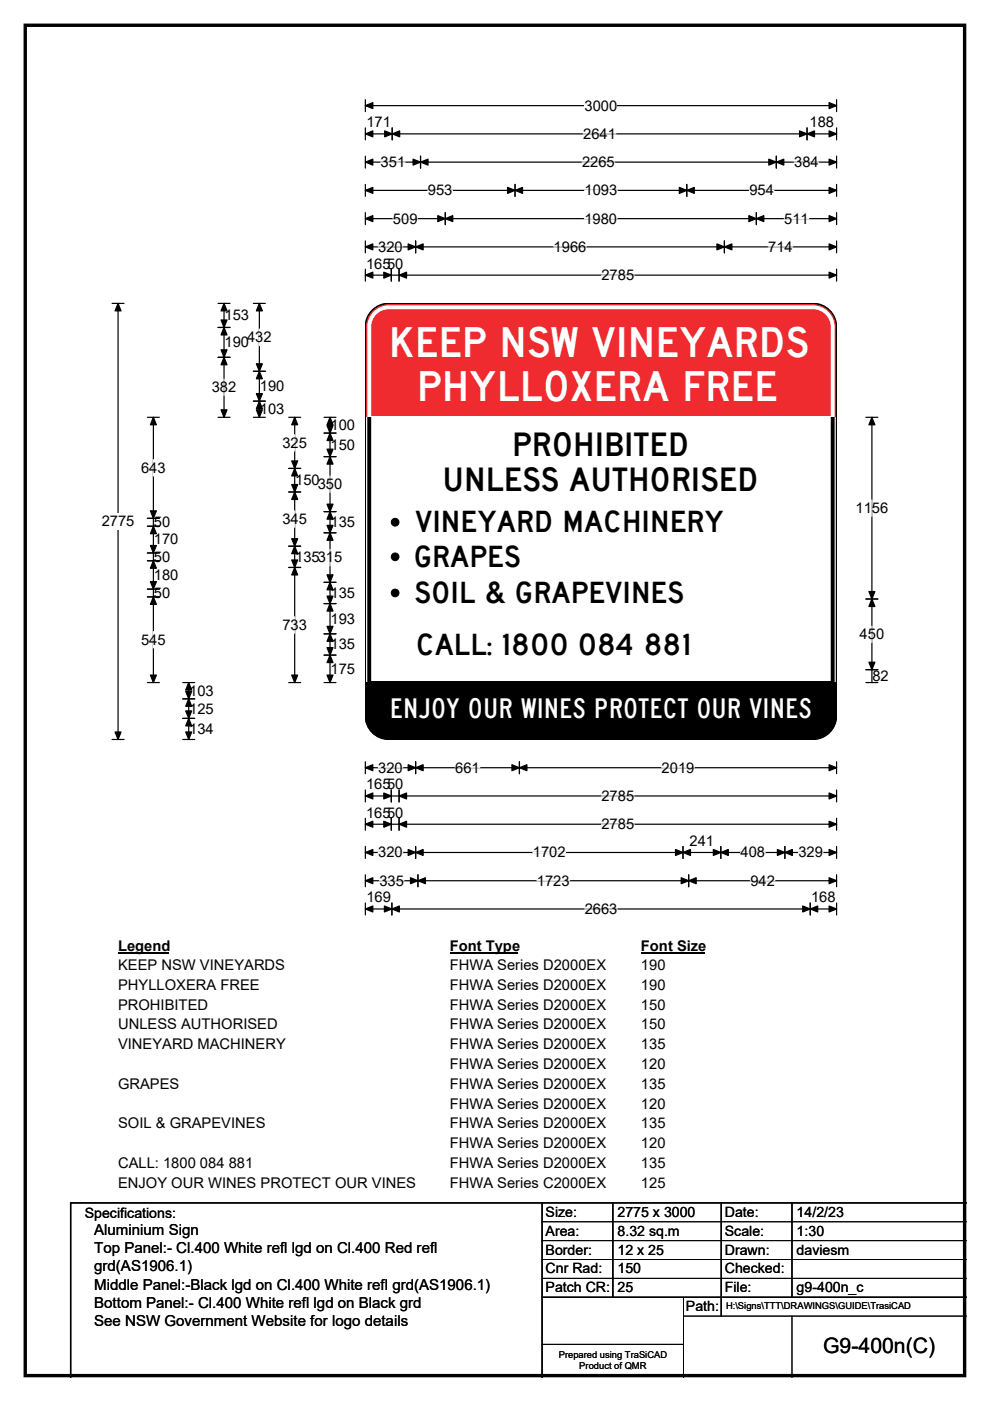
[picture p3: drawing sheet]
<svg xmlns="http://www.w3.org/2000/svg" width="210mm" height="297mm" viewBox="0 0 210 297" stroke-linecap="round" stroke-linejoin="round" font-family="sans-serif">
<path d="M5.4 5.4h199.2v286.3h-199.2z" fill="none" stroke="#000" stroke-width=".72"/>
<path d="M77.5 22.4h99.9M77.5 21.1v2.6M177.4 21.1v2.6" fill="none" stroke="#000" stroke-width=".25"/>
<path d="M77.5 22.4l1.6-.6v1.2zM175.9 21.8l1.5 .6-1.5 .6z" fill="#000" stroke="#000" stroke-width=".25"/>
<path d="M124 20.7h6.9v3.5h-6.9z" fill="#fff"/>
<g fill="none" stroke="#000" stroke-width=".25">
<path d="M77.5 28.4h99.9M77.5 27.1v2.6M77.5 33.1v2.5M77.5 39.1v2.5M77.5 34.4h99.9M83.2 27.1v2.6M89.2 33.1v2.5M109.2 39.1v2.5M145.7 39.1v2.5M164.7 33.1v2.5M171.2 27.1v2.6M177.4 33.1v2.5"/>
<path d="M177.4 27.1v2.6M177.4 39.1v2.5M77.5 45.1v2.5M77.5 51.1v2.5M77.5 57.1v2.5M77.5 40.4h99.9M77.5 46.4h99.9M77.5 52.3h99.9M77.5 58.3h99.9M83 57.1v2.5M84.6 57.1v2.5M88.2 51.1v2.5"/>
<path d="M94.4 45.1v2.5M153.6 51.1v2.5M160.4 45.1v2.5M177.4 45.1v2.5M177.4 51.1v2.5M177.4 57.1v2.5M23.8 64.3h2.5M25 64.3v92.5M23.8 156.8h2.5M77.5 161.5v2.5M77.5 167.5v2.5M77.5 173.5v2.5"/>
<path d="M77.5 179.5v2.5M77.5 162.8h99.9M77.5 168.8h99.9M77.5 174.8h99.9M83 167.5v2.5M83 173.5v2.5M84.6 167.5v2.5M84.6 173.5v2.5M88.2 161.5v2.5M88.2 179.5v2.5M110.2 161.5v2.5M144.9 179.5v2.5"/>
<path d="M152.9 179.5v2.5M166.5 179.5v2.5M177.4 161.5v2.5M177.4 179.5v2.5M177.4 167.5v2.5M177.4 173.5v2.5M77.5 185.5v2.5M77.5 191.5v2.5M77.5 180.7h99.9M77.5 186.7h99.9M77.5 192.7h99.9M83.1 191.5v2.5"/>
<path d="M88.6 185.5v2.5M146.1 185.5v2.5M171.9 191.5v2.5M177.4 185.5v2.5M177.4 191.5v2.5"/>
</g>
<g fill="#000" stroke="#000" stroke-width=".25">
<path d="M77.5 28.4l1.6-.7v1.3zM77.5 34.4l1.6-.7v1.3zM83.2 28.4l1.6-.7v1.3zM81.6 27.7l1.6 .7-1.6 .6zM89.2 34.4l1.6-.7v1.3zM87.6 33.7l1.6 .7-1.6 .6zM163.1 33.7l1.6 .7-1.6 .6zM164.7 34.4l1.5-.7v1.3zM169.6 27.7l1.6 .7-1.6 .6zM171.2 28.4l1.6-.7v1.3zM175.9 27.7l1.5 .7-1.5 .6zM175.9 33.7l1.5 .7-1.5 .6z"/>
<path d="M77.5 40.4l1.6-.7v1.3zM77.5 46.4l1.6-.7v1.3zM77.5 52.3l1.6-.6v1.3zM77.5 58.3l1.6-.6v1.3zM81.4 57.7l1.6 .6-1.6 .7zM84.6 58.3l1.6-.6v1.3zM88.2 52.3l1.5-.6v1.3zM86.6 51.7l1.6 .6-1.6 .7zM94.4 46.4l1.6-.7v1.3zM92.9 45.7l1.5 .7-1.5 .6zM109.2 40.4l1.6-.7v1.3zM107.7 39.7l1.5 .7-1.5 .6z"/>
<path d="M144.1 39.7l1.6 .7-1.6 .6zM145.7 40.4l1.6-.7v1.3zM152.1 51.7l1.5 .6-1.5 .7zM153.6 52.3l1.6-.6v1.3zM158.8 45.7l1.6 .7-1.6 .6zM160.4 46.4l1.6-.7v1.3zM175.9 39.7l1.5 .7-1.5 .6zM175.9 45.7l1.5 .7-1.5 .6zM175.9 51.7l1.5 .6-1.5 .7zM175.9 57.7l1.5 .6-1.5 .7zM25 64.3l.7 1.6h-1.3zM24.4 155.2h1.3l-.7 1.6z"/>
<path d="M77.5 162.8l1.6-.7v1.3zM77.5 168.8l1.6-.7v1.3zM77.5 174.8l1.6-.7v1.3zM81.4 168.1l1.6 .7-1.6 .6zM81.4 174.1l1.6 .7-1.6 .6zM84.6 168.8l1.6-.7v1.3zM84.6 174.8l1.6-.7v1.3zM88.2 162.8l1.5-.7v1.3zM86.6 162.1l1.6 .7-1.6 .6zM108.6 162.1l1.6 .7-1.6 .6zM110.2 162.8l1.6-.7v1.3zM175.9 162.1l1.5 .7-1.5 .6z"/>
<path d="M175.9 168.1l1.5 .7-1.5 .6zM175.9 174.1l1.5 .7-1.5 .6zM77.5 180.7l1.6-.6v1.3zM77.5 186.7l1.6-.6v1.3zM77.5 192.7l1.6-.6v1.3zM83.1 192.7l1.6-.6v1.3zM81.5 192.1l1.6 .6-1.6 .7zM88.2 180.7l1.5-.6v1.3zM86.6 180.1l1.6 .6-1.6 .7zM88.6 186.7l1.6-.6v1.3zM87.1 186.1l1.5 .6-1.5 .7zM143.3 180.1l1.6 .6-1.6 .7z"/>
<path d="M144.9 180.7l1.6-.6v1.3zM144.5 186.1l1.6 .6-1.6 .7zM146.1 186.7l1.6-.6v1.3zM151.3 180.1l1.6 .6-1.6 .7zM152.9 180.7l1.6-.6v1.3zM164.9 180.1l1.6 .6-1.6 .7zM166.5 180.7l1.6-.6v1.3zM170.3 192.1l1.6 .6-1.6 .7zM171.9 192.7l1.5-.6v1.3zM175.9 180.1l1.5 .6-1.5 .7zM175.9 186.1l1.5 .6-1.5 .7zM175.9 192.1l1.5 .6-1.5 .7z"/>
</g>
<g fill="none" stroke="#fff" stroke-width=".25">
<path d="M80.7 34.4h5.2M123.4 34.4h7M123.7 28.4h6.9M168.4 34.4h5.3M80.2 52.3h5.2M83.4 46.4h5.2M90.8 40.4h5.2M117.4 52.3h7M124 46.4h6.9M124 40.4h6.9M127.6 58.3h6.9M159 40.4h5.2"/>
<path d="M162.9 52.3h5.2M166.3 46.4h5.2M80.2 162.8h5.2M96.6 162.8h5.2M127.6 168.8h6.9M127.6 174.8h6.9M140.3 162.8h7M80.2 180.7h5.2M80.5 186.7h5.2M113 180.7h7M113.9 186.7h6.9M124 192.7h7"/>
<path d="M157.1 180.7h5.2M159.2 186.7h5.2M169.4 180.7h5.2"/>
</g>
<path d="M21.6 108.8h6.9v3.5h-6.9z" fill="#fff"/>
<g fill="none" stroke="#000" stroke-width=".25">
<path d="M46.2 69.4h2.6M46.2 75.8h2.6M46.2 64.3h2.6M47.5 64.3v24.2M53.7 64.3h2.6M53.7 78.7h2.6M55 64.3v24.2M31.3 88.5h2.5M32.5 88.5v56.2M46.2 88.5h2.6M53.7 88.5h2.6M53.7 85h2.6"/>
<path d="M61.2 88.5h2.6M61.2 99.3h2.6M62.5 88.5v56.2M68.7 88.5h2.6M68.7 91.8h2.6M68.7 96.8h2.6M70 88.5v56.2M183.7 88.5h2.5M184.9 88.5v56.2M31.3 109.9h2.5M31.3 111.6h2.5M31.3 117.2h2.5"/>
<path d="M31.3 118.9h2.5M61.2 104.3h2.6M61.2 115.8h2.6M68.7 108.5h2.6M68.7 113h2.6M31.3 124.9h2.5M31.3 126.6h2.5M61.2 120.3h2.6M68.7 123.5h2.6M68.7 128h2.6M68.7 134.4h2.6M68.7 138.9h2.6"/>
<path d="M183.7 127h2.5M31.3 144.7h2.5M38.8 144.7h2.5M38.8 148.2h2.5M38.8 152.3h2.5M38.8 156.8h2.5M40 144.7v12.1M61.2 144.7h2.6M68.7 144.7h2.6M183.7 144.7h2.5M183.7 142h2.5"/>
</g>
<g fill="#000" stroke="#000" stroke-width=".25">
<path d="M47.5 69.4l.7 1.6h-1.3zM46.9 74.2h1.3l-.7 1.6zM47.5 64.3l.7 1.6h-1.3zM46.9 67.8h1.3l-.7 1.6zM47.5 75.8l.7 1.5h-1.3zM55 78.7l.6 1.6h-1.2zM55 64.3l.6 1.6h-1.2zM54.4 77.1h1.2l-.6 1.6zM32.5 88.5l.7 1.6h-1.3zM46.9 86.9h1.3l-.7 1.6zM54.4 83.5h1.2l-.6 1.5zM55 85l.6 1.6h-1.2z"/>
<path d="M54.4 86.9h1.2l-.6 1.6zM62.5 99.3l.6 1.6h-1.2zM62.5 88.5l.6 1.6h-1.2zM61.9 97.7h1.2l-.6 1.6zM70 91.8l.6 1.6h-1.2zM69.4 95.2h1.2l-.6 1.6zM70 88.5l.6 1.6h-1.2zM69.4 90.2h1.2l-.6 1.6zM70 96.8l.6 1.6h-1.2zM184.9 88.5l.7 1.6h-1.3zM31.9 108.3h1.3l-.7 1.6zM32.5 111.6l.7 1.6h-1.3z"/>
<path d="M31.9 115.7h1.3l-.7 1.5zM32.5 118.9l.7 1.6h-1.3zM61.9 102.7h1.2l-.6 1.6zM62.5 104.3l.6 1.6h-1.2zM61.9 114.2h1.2l-.6 1.6zM62.5 115.8l.6 1.6h-1.2zM69.4 106.9h1.2l-.6 1.6zM70 108.5l.6 1.6h-1.2zM69.4 111.4h1.2l-.6 1.6zM70 113l.6 1.6h-1.2zM31.9 123.3h1.3l-.7 1.6zM32.5 126.6l.7 1.5h-1.3z"/>
<path d="M61.9 118.7h1.2l-.6 1.6zM62.5 120.3l.6 1.6h-1.2zM69.4 121.9h1.2l-.6 1.6zM70 123.5l.6 1.6h-1.2zM69.4 126.4h1.2l-.6 1.6zM70 128l.6 1.6h-1.2zM69.4 132.8h1.2l-.6 1.6zM70 134.4l.6 1.6h-1.2zM69.4 137.3h1.2l-.6 1.6zM70 138.9l.6 1.6h-1.2zM184.9 127l.7 1.6h-1.3zM184.3 125.4h1.3l-.7 1.6z"/>
<path d="M31.9 143.1h1.3l-.7 1.6zM40 148.2l.7 1.6h-1.3zM39.4 150.7h1.3l-.7 1.6zM40 144.7l.7 1.6h-1.3zM39.4 146.6h1.3l-.7 1.6zM40 152.3l.7 1.6h-1.3zM39.4 155.2h1.3l-.7 1.6zM61.9 143.1h1.2l-.6 1.6zM69.4 143.1h1.2l-.6 1.6zM184.3 140.4h1.3l-.7 1.6z"/>
</g>
<path d="M55 69.8v3.5M32.5 97.5v3.4M47.5 80.4v3.5M62.5 92.2v3.4M62.5 108.3v3.5M70 100.9v3.5M70 116.5v3.5M184.9 106v3.5M32.5 133.9v3.5M62.5 130.8v3.5M184.9 132.8v3.4" fill="none" stroke="#fff" stroke-width=".25"/>
<path d="M25 198.7h10.8v3.5h-10.8z" fill="#fff"/>
<path d="M25 202h10.8" fill="none" stroke="#000" stroke-width=".32"/>
<path d="M95.4 198.7h14.4v3.5h-14.4z" fill="#fff"/>
<path d="M95.4 202h14.4" fill="none" stroke="#000" stroke-width=".32"/>
<path d="M136 198.7h13.4v3.5h-13.4z" fill="#fff"/>
<path d="M136 202h13.4" fill="none" stroke="#000" stroke-width=".32"/>
<g fill="#fff">
<path d="M25 202.9h35.3v3.5h-35.3z"/>
<path d="M95.4 202.9h33.1v3.5h-33.1z"/>
<path d="M136 202.9h5.2v3.5h-5.2z"/>
<path d="M25 207.1h29.9v3.5h-29.9z"/>
<path d="M95.4 207.1h33.1v3.5h-33.1z"/>
<path d="M136 207.1h5.2v3.5h-5.2z"/>
<path d="M25 211.3h19v3.5h-19z"/>
<path d="M95.4 211.3h33.1v3.5h-33.1z"/>
<path d="M136 211.3h5.2v3.5h-5.2z"/>
<path d="M25 215.5h33.7v3.5h-33.7z"/>
<path d="M95.4 215.5h33.1v3.5h-33.1z"/>
<path d="M136 215.5h5.2v3.5h-5.2z"/>
<path d="M25 219.7h36.2v3.5h-36.2z"/>
<path d="M95.4 219.7h33.1v3.5h-33.1z"/>
<path d="M136 219.7h5.2v3.5h-5.2z"/>
<path d="M95.4 223.9h33.1v3.5h-33.1z"/>
<path d="M136 223.9h5.2v3.5h-5.2z"/>
<path d="M25 228h13v3.5h-13z"/>
<path d="M95.4 228h33.1v3.5h-33.1z"/>
<path d="M136 228h5.2v3.5h-5.2z"/>
<path d="M95.4 232.2h33.1v3.5h-33.1z"/>
<path d="M136 232.2h5.2v3.5h-5.2z"/>
<path d="M25 236.4h31.2v3.5h-31.2z"/>
<path d="M95.4 236.4h33.1v3.5h-33.1z"/>
<path d="M136 236.4h5.2v3.5h-5.2z"/>
<path d="M95.4 240.6h33.1v3.5h-33.1z"/>
<path d="M136 240.6h5.2v3.5h-5.2z"/>
<path d="M25 244.8h28.7v3.5h-28.7z"/>
<path d="M95.4 244.8h33.1v3.5h-33.1z"/>
<path d="M136 244.8h5.2v3.5h-5.2z"/>
<path d="M25 249h62.9v3.5h-62.9z"/>
<path d="M95.4 249h33.1v3.5h-33.1z"/>
<path d="M136 249h5.2v3.5h-5.2z"/>
</g>
<path d="M78.7 66.1a5 5 0 0 1 3.8-1.8h89.9a5 5 0 0 1 5 5v19.2h-99.9v-19.2a5 5 0 0 1 1.2-3.2z" fill-rule="evenodd" fill="#ef2b2f" stroke="#ef2b2f" stroke-width=".21"/>
<path d="M78.7 88.2h97.5v.3h-97.5z" fill="#fff"/>
<path d="M78.3 88.5v-19.2a4.2 4.2 0 0 1 4.2-4.1h89.9a4.2 4.2 0 0 1 4.2 4.1v19.2" fill="none" stroke="#fff" stroke-width=".83"/>
<path d="M77.5 88.5v-19.2a5 5 0 0 1 5-5h89.9a5 5 0 0 1 5 5v19.2" fill="none" stroke="#000" stroke-width=".3"/>
<path d="M77.5 88.4h99.9v56.4h-99.9z" fill-rule="evenodd" fill="#fff" stroke="#fff" stroke-width=".21"/>
<path d="M78.7 88.5h97.5v.3h-97.5z" fill="#fff"/>
<path d="M78.7 144.6h97.5" fill="none" stroke="#000" stroke-width=".32"/>
<path d="M78.3 88.4v56.4M176.6 88.4v56.4M78.3 144.7v7.1a4.2 4.2 0 0 0 4.2 4.2h89.9a4.2 4.2 0 0 0 4.2-4.2v-7.1" fill="none" stroke="#000" stroke-width=".83"/>
<path d="M77.5 88.4v56.4M177.4 88.4v56.4M77.5 144.7v7.1a5 5 0 0 0 5 5h89.9a5 5 0 0 0 5-5v-7.1M115 255v37M130 255v20M153 255v24M168 255v20M205 255h-190v37M115 275h90" fill="none" stroke="#000" stroke-width=".3"/>
<g fill="#000" stroke="#000" stroke-width=".21">
<path d="M77.5 144.7h99.9v7.1a5 5 0 0 1-5 5h-89.9a5 5 0 0 1-5-5z" fill-rule="evenodd"/>
<circle cx="83.8" cy="110.7" r=".82"/>
<circle cx="83.8" cy="118.1" r=".81"/>
<circle cx="83.8" cy="125.7" r=".81"/>
</g>
<path d="M78.7 144.9h97.5" fill="none" stroke="#000" stroke-width=".42"/>
<path d="M115 259h90M115 263h90M115 267h90M115 271h90M145 279h60M145 275v17M168 279v13M115 285h30" fill="none" stroke="#000" stroke-width=".21"/>
<g font-size="8.8" fill="#fff">
<text x="82.5" y="75.7">KEEP NSW VINEYARDS</text>
<text x="88.4" y="85">PHYLLOXERA FREE</text>
</g>
<g font-size="6.9">
<text x="108.6" y="96.7">PROHIBITED</text>
<text x="93.9" y="104.2">UNLESS AUTHORISED</text>
</g>
<g font-size="6.3">
<text x="88" y="112.9">VINEYARD MACHINERY</text>
<text x="87.7" y="120.2">GRAPES</text>
<text x="87.9" y="127.9">SOIL &amp; GRAPEVINES</text>
<text x="88.2" y="138.8">CALL: 1800 084 881</text>
</g>
<text font-size="5.8" fill="#fff" x="82.7" y="152.3">ENJOY OUR WINES PROTECT OUR VINES</text>
<text font-size="4.5" x="174.6" y="286.9">G9-400n(C)</text>
<g font-size="3.2">
<text x="20" y="261.9">Aluminium Sign</text>
<text x="20" y="265.7">Top Panel:- Cl.400 White refl lgd on Cl.400 Red refl</text>
<text x="20" y="269.6">grd(AS1906.1)</text>
<text x="20" y="273.4">Middle Panel:-Black lgd on Cl.400 White refl grd(AS1906.1)</text>
<text x="20" y="277.2">Bottom Panel:- Cl.400 White refl lgd on Black grd</text>
<text x="20" y="281.1">See NSW Government Website for logo details</text>
</g>
<g font-size="3.1">
<text x="124" y="23.5">3000</text>
<text x="77.7" y="27">171</text>
<text x="123.7" y="29.4">2641</text>
<text x="171.7" y="27">188</text>
<text x="80.7" y="35.4">351</text>
<text x="123.4" y="35.4">2265</text>
<text x="168.4" y="35.4">384</text>
<text x="90.8" y="41.4">953</text>
<text x="124" y="41.4">1093</text>
<text x="159" y="41.4">954</text>
<text x="83.4" y="47.4">509</text>
<text x="124" y="47.4">1980</text>
<text x="166.3" y="47.4">511</text>
<text x="80.2" y="53.4">320</text>
<text x="117.4" y="53.4">1966</text>
<text x="162.9" y="53.4">714</text>
<text x="77.6" y="56.9">16550</text>
<text x="127.6" y="59.4">2785</text>
<text x="47.6" y="67.9">153</text>
<text x="47.6" y="73.6">190</text>
<text x="52.4" y="72.6">432</text>
<text x="44.9" y="83.2">382</text>
<text x="55.1" y="82.9">190</text>
<text x="55.1" y="87.8">103</text>
<text x="59.9" y="95">325</text>
<text x="70.1" y="95.4">150</text>
<text x="70.1" y="91.2">100</text>
<text x="29.9" y="100.2">643</text>
<text x="62.6" y="102.9">150</text>
<text x="67.4" y="103.7">350</text>
<text x="21.6" y="111.6">2775</text>
<text x="32.6" y="111.8">50</text>
<text x="59.9" y="111.1">345</text>
<text x="70.1" y="111.8">135</text>
<text x="181.5" y="108.8">1156</text>
<text x="32.6" y="115.4">170</text>
<text x="32.6" y="119.1">50</text>
<text x="62.6" y="119.1">135315</text>
<text x="32.6" y="122.9">180</text>
<text x="32.6" y="126.8">50</text>
<text x="70.1" y="126.8">135</text>
<text x="29.9" y="136.7">545</text>
<text x="59.9" y="133.6">733</text>
<text x="70.1" y="132.2">193</text>
<text x="70.1" y="137.7">135</text>
<text x="182.3" y="135.6">450</text>
<text x="70.1" y="142.9">175</text>
<text x="40.1" y="147.5">103</text>
<text x="185" y="144.4">82</text>
<text x="40.1" y="151.3">125</text>
<text x="40.1" y="155.6">134</text>
<text x="77.6" y="167.4">16550</text>
<text x="80.2" y="163.8">320</text>
<text x="96.6" y="163.8">661</text>
<text x="140.3" y="163.8">2019</text>
<text x="77.6" y="173.4">16550</text>
<text x="127.6" y="169.8">2785</text>
<text x="127.6" y="175.8">2785</text>
<text x="146.3" y="179.3">241</text>
<text x="80.2" y="181.8">320</text>
<text x="113" y="181.8">1702</text>
<text x="157.1" y="181.8">408</text>
<text x="169.4" y="181.8">329</text>
<text x="77.7" y="191.3">169</text>
<text x="80.5" y="187.8">335</text>
<text x="113.9" y="187.8">1723</text>
<text x="159.2" y="187.8">942</text>
<text x="172" y="191.3">168</text>
<text x="124" y="193.8">2663</text>
<text x="25" y="201.5">Legend</text>
<text x="95.4" y="201.5">Font Type</text>
<text x="136" y="201.5">Font Size</text>
<text x="25" y="205.7">KEEP NSW VINEYARDS</text>
<text x="25" y="209.9">PHYLLOXERA FREE</text>
<text x="95.4" y="205.7">FHWA Series D2000EX</text>
<text x="95.4" y="209.9">FHWA Series D2000EX</text>
<text x="136" y="205.7">190</text>
<text x="136" y="209.9">190</text>
<text x="25" y="214.1">PROHIBITED</text>
<text x="95.4" y="214.1">FHWA Series D2000EX</text>
<text x="136" y="214.1">150</text>
<text x="25" y="218.3">UNLESS AUTHORISED</text>
<text x="95.4" y="218.3">FHWA Series D2000EX</text>
<text x="136" y="218.3">150</text>
<text x="25" y="222.5">VINEYARD MACHINERY</text>
<text x="95.4" y="222.5">FHWA Series D2000EX</text>
<text x="95.4" y="226.7">FHWA Series D2000EX</text>
<text x="136" y="222.5">135</text>
<text x="136" y="226.7">120</text>
<text x="25" y="230.8">GRAPES</text>
<text x="95.4" y="230.8">FHWA Series D2000EX</text>
<text x="136" y="230.8">135</text>
<text x="25" y="239.2">SOIL &amp; GRAPEVINES</text>
<text x="95.4" y="235">FHWA Series D2000EX</text>
<text x="95.4" y="239.2">FHWA Series D2000EX</text>
<text x="136" y="235">120</text>
<text x="136" y="239.2">135</text>
<text x="95.4" y="243.4">FHWA Series D2000EX</text>
<text x="136" y="243.4">120</text>
<text x="25" y="247.6">CALL: 1800 084 881</text>
<text x="25" y="251.8">ENJOY OUR WINES PROTECT OUR VINES</text>
<text x="95.4" y="247.6">FHWA Series D2000EX</text>
<text x="95.4" y="251.8">FHWA Series C2000EX</text>
<text x="136" y="247.6">135</text>
<text x="136" y="251.8">125</text>
</g>
<g font-size="3">
<text x="115.7" y="258">Size:</text>
<text x="131" y="258">2775 x 3000</text>
<text x="153.7" y="258">Date:</text>
<text x="169" y="258">14/2/23</text>
<text x="18" y="258.2">Specifications:</text>
<text x="115.7" y="262">Area:</text>
<text x="131" y="262">8.32 sq.m</text>
<text x="153.7" y="262">Scale:</text>
<text x="169" y="262">1:30</text>
<text x="115.7" y="266">Border:</text>
<text x="115.7" y="270">Cnr Rad:</text>
<text x="131" y="266">12 x 25</text>
<text x="131" y="270">150</text>
<text x="153.7" y="266">Drawn:</text>
<text x="153.7" y="270">Checked:</text>
<text x="169" y="266">daviesm</text>
<text x="115.7" y="274">Patch CR:</text>
<text x="131" y="274">25</text>
<text x="153.7" y="274">File:</text>
<text x="169" y="274">g9-400n_c</text>
<text x="145.5" y="278">Path:</text>
</g>
<g font-size="2">
<text x="154" y="277.6">H:\Signs\TTT\DRAWINGS\GUIDE\TrasiCAD</text>
<text x="118.5" y="287.8">Prepared using TraSiCAD</text>
<text x="122.9" y="290.2">Product of QMR</text>
</g>
</svg>
